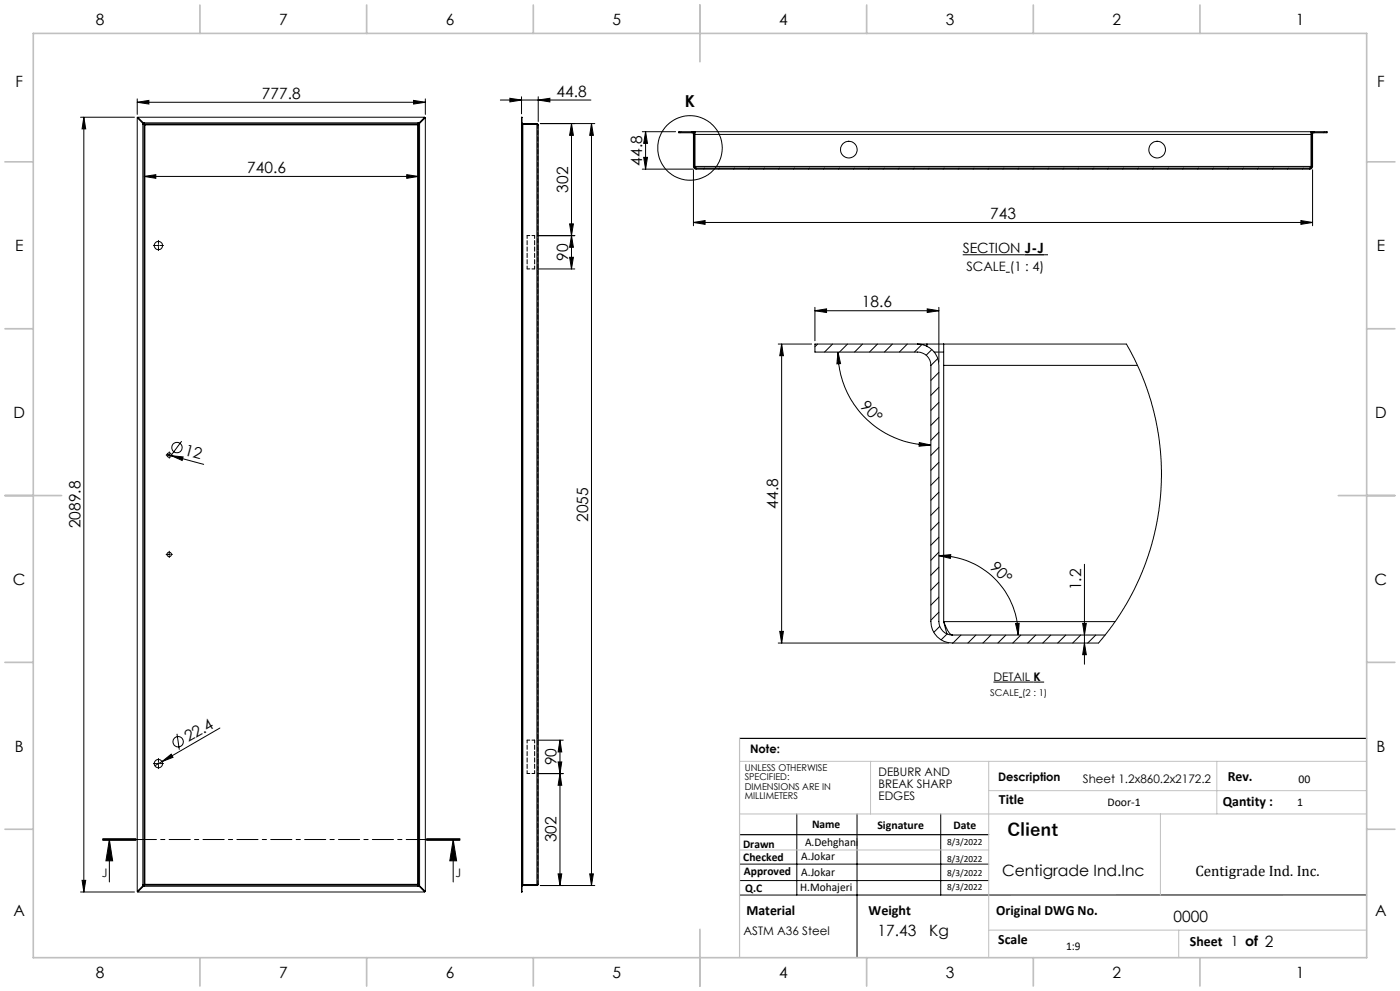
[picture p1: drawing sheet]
<svg xmlns="http://www.w3.org/2000/svg" width="420mm" height="297mm" viewBox="0 0 420 297" stroke-linecap="round" stroke-linejoin="round" font-family="sans-serif">
<g fill="none" stroke="#000" stroke-width=".3">
<path d="M24.2 35.1h16.1M25.2 35.1l.5 3.5h-1.1zM25.2 35.1v232.2M41.2 30.7l3.5-.6v1.1zM41.2 29.6v4.7M41.2 35.3l1.7 1.7v228.5l-1.7 1.7zM41.2 30.7h86.4M41.3 35.1h86.1l-1.7 1.7h-82.7zM42.9 37.3h.4M43.3 37.3l.2 .1M43.3 37.3v227.9M43.3 36.8v.4"/>
<path d="M43.3 37.2l.2 .2M43.3 37.2h82.1M43.5 37.4h81.8M43.5 37.4v227.6M124.1 30.1l3.5 .6-3.5 .5zM125.3 37.4v227.6M125.4 36.8v.4M125.4 37.2l-.1 .2M125.5 37.3h.4M125.5 37.3l-.2 .1M125.5 37.3v227.9M127.6 29.6v4.7"/>
<path d="M127.6 35.3v231.9l-1.7-1.7v-228.5zM150.1 30h27.2M153 29.5l3.5 .5-3.5 .5zM156.5 29v5.1M156.5 35.1l.1 232.2zM156.5 35.3h.1M156.6 37.3h.2M156.6 37.1l.2 .1M156.6 36.8l.2 .2M156.8 37h4.3M156.8 37v.2M156.8 37.3v228.1"/>
<path d="M156.8 37.3h4.3M156.8 37.2h4.3M161.1 37.3l.4 .1M161.1 37.2l.2 .1M161.1 37l.4 .4M161.1 37v.2M161.1 37.3v228.1M161.5 30l3.5-.5v1zM161.5 29v7.4M161.5 37.4v227.6M171.4 37v43.6M171.4 37l.6 3.6h-1.1z"/>
<path d="M177.4 37l.6 3.6h-1.1zM177.4 37v228.4M178.4 37h-16.3M192.7 39.5h10M193.7 39.5v11.2M193.7 39.5l.5 3.5h-1.1zM203.7 39.5h194.4v.3h-3.9l-.4 .3v9.9l-.4 .5-.4 .2h-184.2a.78 .78 0 0 1-.8-.8v-9.8l-.4-.3h-3.9zM204.3 39.5l-.3 .3M207.5 39.5a.78 .78 0 0 1 .8 .8v9.7l.5 .4M207.9 39.5h.1M208.1 39.8h.4M208.5 39.5v.8"/>
<path d="M393.3 39.5v.8M393.3 39.8h.4M393.9 39.5h.1M394.3 39.5a.78 .78 0 0 0-.8 .8v9.6l-.5 .5M397.4 39.5l-.3 .3M43.3 52.9l3.4-.6v1.1zM43.3 52.9h82.2M122 52.3l3.5 .6-3.5 .5zM192.7 50.7h15.1M193.1 47.2h1.1l-.5 3.5zM208 50.9v16.8M208.3 40l-.3 .3"/>
<path d="M208.3 44.5l-.3 .3M208.3 49l-.3 .2M208.5 49.9l.1 .4M208.5 49.9l.3 .5M208.5 49.9h184.8M208.5 40.3v9.6M208.5 40.3h184.8M208.8 50.4h184.2M211.4 50.4l-.3 .3M215.9 50.4l-.3 .3M220.4 50.4l-.3 .3M224.9 50.4l-.3 .3"/>
<path d="M229.3 50.4l-.2 .3M233.9 50.4l-.4 .3M238.3 50.4l-.3 .3M242.8 50.4l-.3 .3M247.3 50.4l-.3 .3M251.8 50.4l-.3 .3M256.3 50.4l-.3 .3M260.8 50.4l-.3 .3M265.3 50.4l-.3 .3M269.8 50.4l-.3 .3M274.2 50.4l-.2 .3M278.7 50.4l-.3 .3"/>
<path d="M283.2 50.4l-.3 .3M287.7 50.4l-.3 .3M292.2 50.4l-.3 .3M296.7 50.4l-.3 .3M301.2 50.4l-.3 .3M305.7 50.4l-.3 .3M310.2 50.4l-.3 .3M314.7 50.4l-.3 .3M319.2 50.4l-.3 .3M323.6 50.4l-.2 .3M328.2 50.4l-.4 .3M332.6 50.4l-.3 .3"/>
<path d="M337.1 50.4l-.3 .3M341.6 50.4l-.3 .3M346.1 50.4l-.3 .3M350.6 50.4l-.3 .3M355.1 50.4l-.3 .3M359.6 50.4l-.3 .3M364.1 50.4l-.4 .3M368.5 50.4l-.2 .3M373 50.4l-.3 .3M377.5 50.4l-.3 .3M382 50.4l-.3 .3M386.5 50.4l-.3 .3"/>
<path d="M391 50.4l-.3 .3M393.3 49.9l-.1 .4M393.3 49.9l-.3 .5M393.3 40.3v9.6M393.8 50.9v16.8M393.8 43.1l-.3 .3M393.8 47.6l-.3 .3M47.2 73.6h.6M47.5 73.3v.6M161.4 70.6h11M170.9 67.1h1.1l-.6 3.5zM170.9 77.1h1.1l-.5 3.5z"/>
<path d="M171.5 70.6l.5 3.5h-1.1zM208 66.7l3.5-.6v1.1zM208 66.7h185.8M288.8 76.4h18.6M313.2 76.4h1.2M390.3 66.1l3.5 .6-3.5 .5zM161.4 80.6h11M244.5 93.1l3.5-.5v1.1zM244.5 92.1v10M244.5 93.1h37.2M278.2 92.6l3.5 .5-3.5 .6zM281.7 92.1v16.4"/>
<path d="M301.8 81.6h1.1M233.5 103.1h10M234.5 103.1l.5 3.5h-1.1zM234.5 103.1v89.6M244.5 103.1h93.4l4 7.8 3.3 8.8 1.4 5.6 .9 4.4 .6 4.9 .3 5v5l-.3 5.3-.8 5.4-.9 4.6-2.7 8.8-3.6 8.2-2.2 4.2-3.2 5-5.2 6.6-45.1-.1a6.4 6.4 0 0 1-5.1-6.3l-.1-77.6a4 4 0 0 0-3.9-3.2h-30.8zM245.3 103.1l-.8 .8M249.8 103.1l-2.4 2.4M251.4 105.5l.8 3.5h-1.1zM251.4 105.5a27.9 27.9 0 0 0 27.9 27.9M254.2 103.1l-2.4 2.4M258.8 103.1l-2.4 2.4M263.2 103.1l-2.4 2.4"/>
<path d="M267.7 103.1l-2.4 2.4M272.2 103.1l-2.4 2.4M275.3 103.1a6.4 6.4 0 0 1 6.4 6.4v76.8a4 4 0 0 0 4 4M276.6 103.3l-2.3 2.2M278.1 103.1v.7M279.5 104.8l-1.7 1.7M280.3 105.5h2.8M281.3 107.5l-2 2M281.7 111.6l-2.4 2.4M281.7 116.1l-2.4 2.4M283.1 103.1v6.4M341.2 109.5h-58.1v76.8"/>
<path d="M50.1 136.2l1.3 .4M50.5 136.4h.5M50.8 136.1v.6M51.4 136.6l3.5 .3-.3 1.1zM51.4 136.6l9.7 2.6M54.5 132.2l-2.9 3.9M275.8 132.6l3.5 .8-3.6 .3zM281.7 120.6l-2.4 2.4M281.7 125.1l-2.4 2.4M281.7 129.6l-2.4 2.4M281.7 134.1l-2.4 2.4M281.7 138.6l-2.4 2.4"/>
<path d="M281.7 143l-2.4 2.4M281.7 147.5l-2.4 2.4M281.7 152l-2.4 2.4M281.7 156.5l-2.4 2.4M50.5 166.2h.5M50.8 165.9v.5M281.7 161l-2.4 2.4M281.7 165.5l-2.4 2.4M281.7 170l-2.4 2.4M281.7 174.5l-2.4 2.4M281.7 179l-2.4 2.4M281.7 166.5l3.5-.3-.1 1.2z"/>
<path d="M281.7 166.5a23.8 23.8 0 0 1 23.8 23.8M325.3 169.1v30M233.5 192.7h51.2M233.9 189.2h1.1l-.5 3.5zM281.7 183.5l-2.4 2.4M281.9 187.7l-1.8 1.8M283.1 186.3l1 3.7-1.8 1.8M283.1 186.3a6.5 6.5 0 0 0 2.6 4M283.1 186.3h51.4M285.7 190.3h45.8M288.3 190.3l-2.4 2.4M292.8 190.3l-2.4 2.4"/>
<path d="M297.3 190.3l-2.4 2.4M301.8 190.3l-2.4 2.4M304.7 186.9l1.1-.1-.3 3.5zM306.2 190.3l-2.4 2.4M310.7 190.3l-2.4 2.4M315.2 190.3l-2.4 2.4M319.7 190.3l-2.4 2.4M324.2 190.3l-2.4 2.4M324.8 186.8h1.1l-.6 3.5zM325.3 192.7l.6 3.5h-1.1zM328.7 190.3l-2.4 2.4M53.1 219.9l.7 4.8"/>
<path d="M66 218.2l-17.4 10M298 204.4h12.1M305.7 209h1M312.3 204.4h.9M47.2 228.8h.6M47.5 228.6v.5M48.6 228.2l2.8-2.2 .5 1zM48.6 228.2l-2.1 1.3M161.4 221.8h7.6M167.4 228.3h1.1l-.5 3.5zM168 221.8v43.6M168 231.8l.5 3.5h-1.1z"/>
<path d="M168 221.8l.5 3.6h-1.1zM169 231.8h-7.6M30.8 251.9h10zM30.8 251.6h10M30.8 251.4h10M32.8 251.6l1 6.4h-2zM32.8 251.6v12.7M128 251.6h10M128 251.4h10M128 251.9h10M136 251.6l1 6.4h-2.1zM136 251.6v12.7"/>
<path d="M221.9 259h74.7M239 243.9v24.3M257.1 243.9v43.1M282.2 243.9v24.3M24.2 267.3h16.1M24.6 263.8h1.1l-.5 3.5zM41.3 267.3l1.7-1.7h82.7l1.7 1.7zM42.9 265.2h.4M43.3 265.3v.3M43.3 265.3h82.1M43.5 265l-.2 .3M43.5 265l-.2 .2"/>
<path d="M43.5 265h81.8M125.3 265l.1 .3M125.3 265l.2 .2M125.4 265.3v.3M125.5 265.2h.4M156.5 267.2h.1M156.8 265.4l-.2 .2M156.8 265.4h4.3M161.3 265.1l-4.7 .2M161.5 265l-4.9 .2M161.5 265l-.4 .4M162.1 265.4h16.3"/>
<path d="M167.4 261.9h1.1l-.5 3.5zM176.9 261.9h1.1l-.6 3.5zM221.9 263.9h74.7M410 268.2h-188.1"/>
<circle cx="207" cy="44.3" r="9.7"/>
<circle cx="254.7" cy="44.8" r="2.51"/>
<circle cx="347.2" cy="44.8" r="2.51"/>
<circle cx="47.5" cy="73.6" r="1.25"/>
<circle cx="50.8" cy="136.4" r=".66"/>
<circle cx="53.1" cy="134.1" r="1.56"/>
<circle cx="50.8" cy="166.2" r=".66"/>
<circle cx="47.5" cy="228.9" r="1.25"/>
<circle cx="53.5" cy="222.3" r="1.55"/>
</g>
<path d="M307.4 76.4h5.8" fill="none" stroke="#000" stroke-width=".4"/>
<path d="M310.1 204.4h2.2" fill="none" stroke="#000" stroke-width=".33"/>
<g fill="none" stroke="#000" stroke-width=".3" stroke-dasharray="15.2 1.3 1.3 1.3">
<path d="M47 73.6h-1M47.5 73v-1M47.5 74.1v1M48.1 73.6h1M50.2 136.4h-.4M50.8 135.8v-.4M50.8 136.9v.4M51.3 136.4h.4M50.2 166.1h-.4M50.8 165.6v-.4M50.8 166.7v.4M51.3 166.1h.4"/>
<path d="M47 228.8h-1M47.5 228.3v-1M47.5 229.4v1M48.1 228.8h1"/>
</g>
<path d="M138 251.6h-107.2" fill="none" stroke="#000" stroke-width=".3" stroke-dasharray="6.3 1.3 1.3 1.3" stroke-dashoffset=".4"/>
<path d="M221.9 221.3h188.1M221.9 250.2h74.7" fill="none" stroke="#000" stroke-width=".35"/>
<path d="M221.9 228.2h188.1M261.2 228.2v15.7M296.6 228.2v58.8M296.6 237h113.4M365.1 228.2v15.7M221.9 243.9h188.1M221.9 254.7h74.7M348.1 243.9v24.3M296.6 278.8h113.4M353.6 278.8v8.2" fill="none" stroke="#c0c0c0" stroke-width=".3"/>
<path d="M221.9 221.3v65.7" fill="none" stroke="#c0c0c0" stroke-width=".35"/>
<g fill="none" stroke="#c0c0c0" stroke-width=".5">
<path d="M10 10h400v277h-400zM60 1.5v8.5M110 1.5v8.5M160 1.5v8.5M210 1.5v17M260 1.5v8.5M310 1.5v8.5M360 1.5v8.5M1.5 48.5h8.5M410 48.5h8.5M1.5 98.5h8.5M410 98.5h8.5"/>
<path d="M1.5 148.5h17M401.5 148.5h17M1.5 198.5h8.5M410 198.5h8.5M1.5 248.5h8.5M410 248.5h8.5M210 278.5v17M60 287v8.5M110 287v8.5M160 287v8.5M260 287v8.5M310 287v8.5"/>
<path d="M360 287v8.5"/>
</g>
<g fill="#000">
<path d="M51.4 136.6l3.5 .3-.3 1.1zM48.6 228.2l2.8-2.2 .5 1z"/>
<path d="M41.2 30.7l3.5-.6v1.1zM124.1 30.1l3.5 .6-3.5 .5z"/>
<path d="M153 29.5l3.5 .5-3.5 .5zM161.5 30l3.5-.5v1z"/>
<path d="M177.4 37l.6 3.6h-1.1zM176.9 261.9h1.1l-.6 3.5zM168 231.8l.5 3.5h-1.1zM167.4 261.9h1.1l-.5 3.5z"/>
<path d="M122 52.3l3.5 .6-3.5 .5zM43.3 52.9l3.4-.6v1.1z"/>
<path d="M193.1 47.2h1.1l-.5 3.5zM193.7 39.5l.5 3.5h-1.1z"/>
<path d="M170.9 67.1h1.1l-.6 3.5zM171.4 37l.6 3.6h-1.1zM24.6 263.8h1.1l-.5 3.5zM25.2 35.1l.5 3.5h-1.1zM234.5 103.1l.5 3.5h-1.1zM233.9 189.2h1.1l-.5 3.5zM324.8 186.8h1.1l-.6 3.5zM325.3 192.7l.6 3.5h-1.1z"/>
<path d="M208 66.7l3.5-.6v1.1zM390.3 66.1l3.5 .6-3.5 .5z"/>
<path d="M244.5 93.1l3.5-.5v1.1zM278.2 92.6l3.5 .5-3.5 .6z"/>
<path d="M251.4 105.5l.8 3.5h-1.1zM275.8 132.6l3.5 .8-3.6 .3z"/>
<path d="M304.7 186.9l1.1-.1-.3 3.5zM281.7 166.5l3.5-.3-.1 1.2z"/>
<path d="M168 221.8l.5 3.6h-1.1zM167.4 228.3h1.1l-.5 3.5zM171.5 70.6l.5 3.5h-1.1zM170.9 77.1h1.1l-.5 3.5z"/>
<path d="M136 251.6l1 6.4h-2.1zM32.8 251.6l1 6.4h-2z"/>
</g>
<g fill="none" stroke="#000" stroke-width=".3" stroke-dasharray="1.3 .6">
<path d="M156.5 36.8l.1 .3M156.6 36.8h-.1M156.6 37.2h-.1M156.6 37h-.1M157.8 37v.2M160 37.2v-.2M161.1 37.2l.2 .2M161.3 37.4v-.1M161.3 37.4h.2M161.3 74.8h.2M161.5 72.3h-.2M161.3 137h.2"/>
<path d="M161.5 135.7h-.2M161.3 166.8h.2M161.5 165.5h-.2M161.3 230.1h.2M161.5 227.6h-.2M156.6 265.6h-.1M156.6 265.2h-.1M156.6 265.4h-.1M156.6 265.3l-.1 .3M161.3 265.1v-.1M161.3 265l-.2 .2M161.3 265h.2"/>
</g>
<path d="M161.3 37.4v227.6" fill="none" stroke="#000" stroke-width=".3" stroke-dasharray="1.3 .6" stroke-dashoffset=".2"/>
<path d="M158.1 70.6h2.3M160.4 80.6h-2.3M158.1 221.8h2.3M160.4 231.8h-2.3" fill="none" stroke="#000" stroke-width=".3" stroke-dasharray="1.3 .6" stroke-dashoffset=".5"/>
<path d="M160.4 70.6v10M158.1 80.6v-10M158.1 231.8v-10M160.4 221.8v10" fill="none" stroke="#000" stroke-width=".3" stroke-dasharray="1.3 .6" stroke-dashoffset=".4"/>
<text font-size="5.3" x="302.2" y="250.7">Client</text>
<text font-size="4.9" x="205.4" y="31.9">K</text>
<g font-size="4.7">
<text x="28.7" y="7.6">8</text>
<text x="83.7" y="7.6">7</text>
<text x="133.7" y="7.6">6</text>
<text x="183.7" y="7.6">5</text>
<text x="233.7" y="7.6">4</text>
<text x="283.7" y="7.6">3</text>
<text x="333.7" y="7.6">2</text>
<text x="388.7" y="7.6">1</text>
<text x="4.6" y="26.1">F</text>
<text x="78.6" y="29.6">777.8</text>
<text x="166.9" y="29">44.8</text>
<text x="413.1" y="26.1">F</text>
<text x="74.2" y="51.9">740.6</text>
<text x="192.7" y="49.6" transform="rotate(-90 192.7 49.6)">44.8</text>
<text x="170.5" y="57.7" transform="rotate(-90 170.5 57.7)">302</text>
<text x="297" y="65.6">743</text>
<text x="4.5" y="75.3">E</text>
<text x="413" y="75.3">E</text>
<text x="170.5" y="78.2" transform="rotate(-90 170.5 78.2)">90</text>
<text x="258.6" y="92.1">18.6</text>
<text x="4" y="125.3">D</text>
<text x="257.8" y="122" transform="rotate(45 257.8 122)">90°</text>
<text x="412.5" y="125.3">D</text>
<text x="55.1" y="136.4" transform="rotate(15 55.1 136.4)">12</text>
<text x="233.5" y="152.4" transform="rotate(-90 233.5 152.4)">44.8</text>
<text x="24.2" y="158.3" transform="rotate(-90 24.2 158.3)">2089.8</text>
<text x="176.5" y="156.4" transform="rotate(-90 176.5 156.4)">2055</text>
<text x="296.7" y="170.3" transform="rotate(45 296.7 170.3)">90°</text>
<text x="3.9" y="175.3">C</text>
<text x="324.4" y="176.9" transform="rotate(-90 324.4 176.9)">1.2</text>
<text x="412.4" y="175.3">C</text>
<text x="4.4" y="225.3">B</text>
<text x="56.5" y="222.5" transform="rotate(-30 56.5 222.5)">22.4</text>
<text x="412.9" y="225.3">B</text>
<text x="167" y="229.4" transform="rotate(-90 167 229.4)">90</text>
<text x="167" y="252.5" transform="rotate(-90 167 252.5)">302</text>
<text x="300.6" y="262.6">Centigrade Ind.Inc</text>
<text x="4" y="274.6">A</text>
<text x="412.5" y="274.6">A</text>
<text x="263.3" y="280.5">17.43</text>
<text x="278.8" y="280.5">Kg</text>
<text x="352.1" y="276.4">0000</text>
<text x="28.7" y="293.1">8</text>
<text x="83.7" y="293.1">7</text>
<text x="133.7" y="293.1">6</text>
<text x="183.7" y="293.1">5</text>
<text x="233.7" y="293.1">4</text>
<text x="283.7" y="293.1">3</text>
<text x="333.7" y="293.1">2</text>
<text x="388.7" y="293.1">1</text>
</g>
<text font-size="4.5" x="358.6" y="262.6">Centigrade Ind. Inc.</text>
<g font-size="4.2">
<text x="288.8" y="75.9">SECTION J-J</text>
<text x="368.3" y="234.1">Rev.</text>
<text x="299.7" y="240.9">Title</text>
<text x="366.8" y="241.6">Qantity :</text>
<text x="223.9" y="274.2">Material</text>
<text x="260.6" y="274.2">Weight</text>
<text x="298.9" y="274.2">Original DWG No.</text>
<text x="299.5" y="282.8">Scale</text>
<text x="357" y="283.6">Sheet 1 of 2</text>
</g>
<text font-size="3.9" x="289.9" y="81.1">SCALE (1 : 4)</text>
<g font-size="3.5">
<text x="298" y="204">DETAIL K</text>
<text x="225" y="225.7">Note:</text>
<text x="263.6" y="232.6">DEBURR AND</text>
<text x="263.6" y="236.1">BREAK SHARP</text>
<text x="263.6" y="239.7">EDGES</text>
<text x="299.4" y="234.1">Description</text>
<text x="324.9" y="234.7">Sheet 1.2x860.2x2172.2</text>
<text x="389.6" y="234.7">00</text>
<text x="332.2" y="241.6">Door-1</text>
<text x="389.2" y="241.6">1</text>
<text x="243.6" y="248.1">Name</text>
<text x="263.2" y="248.5">Signature</text>
<text x="286" y="248.5">Date</text>
<text x="222.9" y="254">Drawn</text>
<text x="240.4" y="257.8">A.Jokar</text>
<text x="241.5" y="253.6">A.Dehghani</text>
<text x="30.5" y="262.7">J</text>
<text x="136.6" y="262.7">J</text>
<text x="223" y="258.1">Checked</text>
<text x="223.2" y="262.1">Approved</text>
<text x="240.4" y="262.4">A.Jokar</text>
<text x="223.6" y="267.4">Q.C</text>
<text x="240.1" y="267.1">H.Mohajeri</text>
<text x="223.1" y="280.2">ASTM A36 Steel</text>
<text x="319.8" y="284.6">1:9</text>
</g>
<g font-size="2.8">
<text x="297.1" y="208.6">SCALE (2 : 1)</text>
<text x="223.4" y="231">UNLESS OTHERWISE</text>
<text x="223.4" y="233.8">SPECIFIED:</text>
<text x="223.4" y="236.7">DIMENSIONS ARE IN</text>
<text x="223.4" y="239.5">MILLIMETERS</text>
<text x="284.2" y="253.2">8/3/2022</text>
<text x="284.2" y="258.4">8/3/2022</text>
<text x="284.2" y="262.7">8/3/2022</text>
<text x="284.2" y="266.6">8/3/2022</text>
</g>
</svg>
